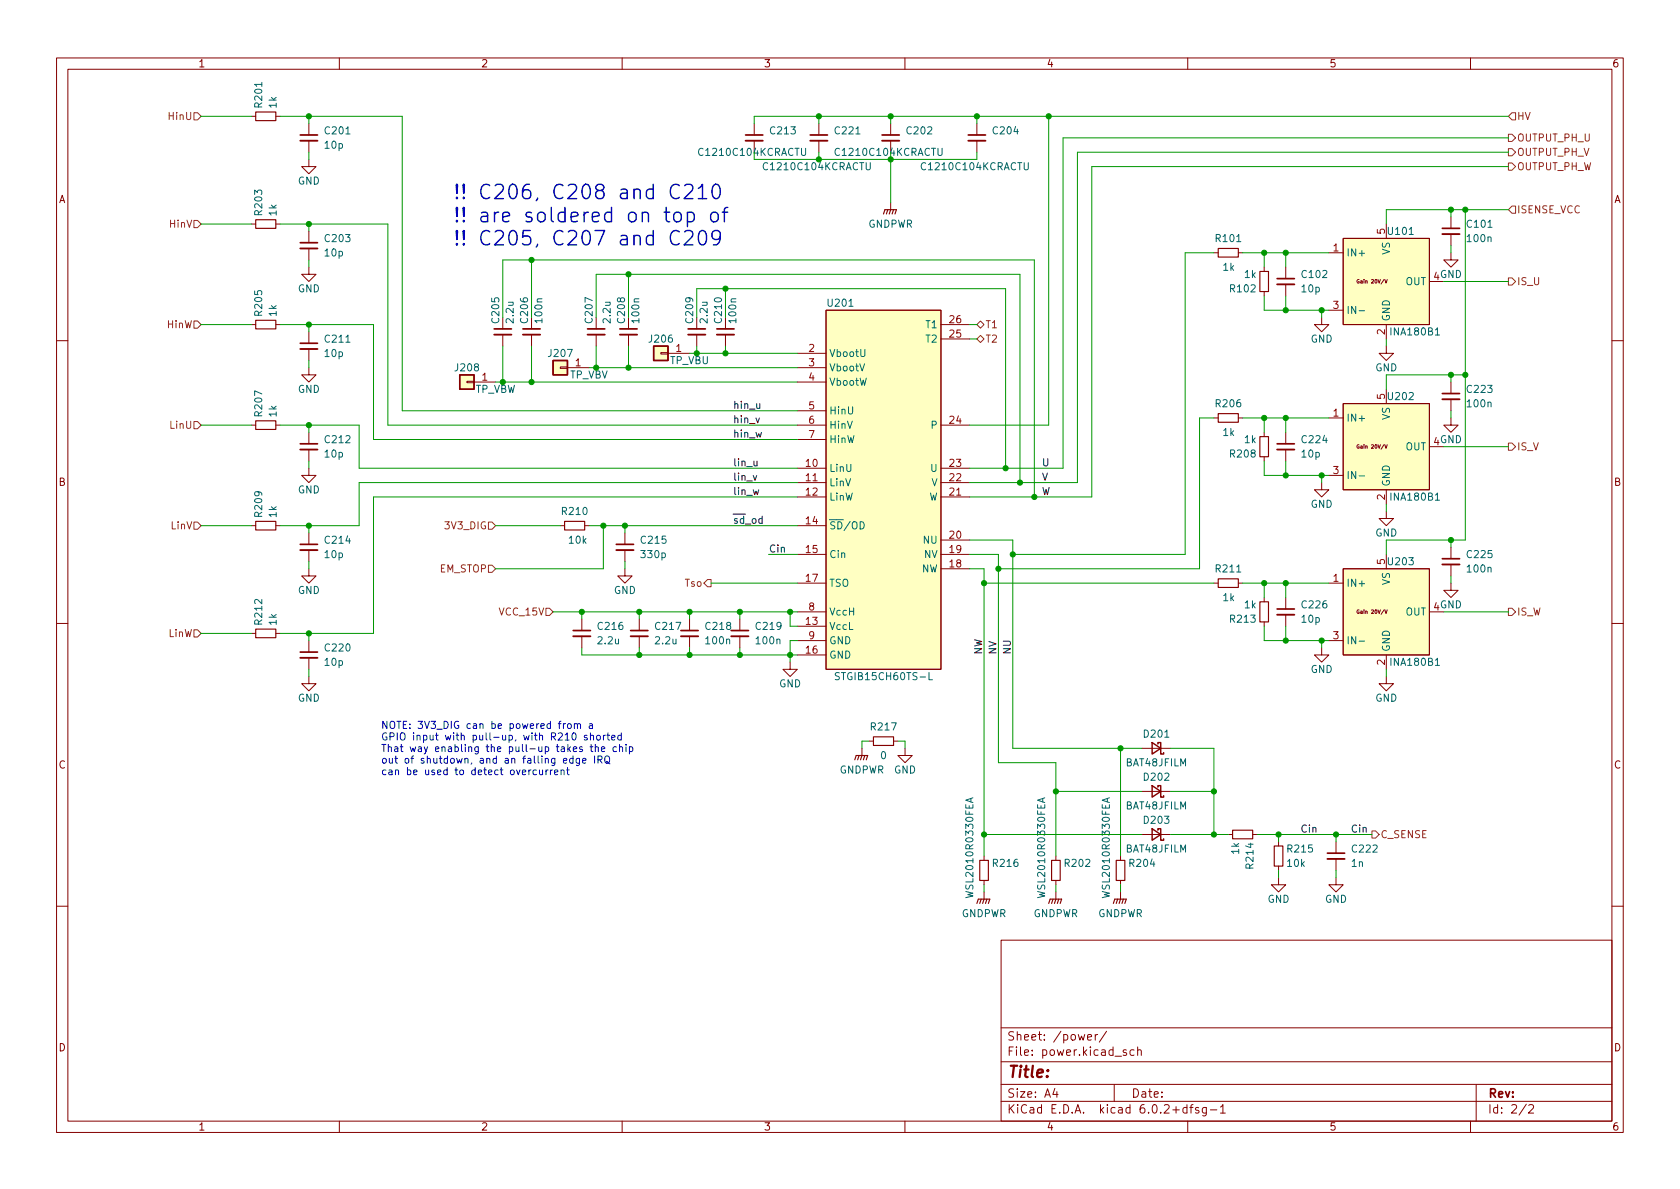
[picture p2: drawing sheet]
<svg xmlns="http://www.w3.org/2000/svg" width="297mm" height="210mm" viewBox="0 0 297 210" stroke-linecap="round" stroke-linejoin="round" font-family="sans-serif">
<g fill="none" stroke="#840000" stroke-width=".18">
<path d="M10 10.2h277v190.1h-277zM12 12.2h273v186.1h-273zM60 10.2v2M110 10.2v2M160 10.2v2M210 10.2v2M260 10.2v2M44.4 39.6h.8M44.4 20.6h.8M48.8 39.6h.7M48.8 20.6h.7M54.6 28.2v1.3h1.3l-1.3 1.2-1.3-1.2h1.3"/>
<path d="M54.6 21.8v2.1M54.6 24.9v2M133.3 21.8v2.1M133.3 24.9v2M144.8 21.8v2.1M144.8 24.9v2M157.5 21.8v2.1M157.5 24.9v2M157.5 35.8v1.3M172.7 21.8v2.1M172.7 24.9v2M245.1 39.6v2.6"/>
<path d="M256.5 38.3v2.1M44.4 57.4h.8M48.8 57.4h.7M54.6 47.2v1.3h1.3l-1.3 1.3-1.3-1.3h1.3M54.6 40.9v2M54.6 43.9v2.1M54.6 58.7v2M88.9 56.1v2.1M88.9 59.2v2M94 56.1v2.1M94 59.2v2M105.4 56.1v2.1"/>
<path d="M105.4 59.2v2M111.1 56.1v2.1M111.1 59.2v2M123.2 56.1v2.1M123.2 59.2v2M128.3 56.1v2.1M128.3 59.2v2M146 54.9h20.4v63.5h-20.4zM166.4 57.4h5M166.4 59.9h5M214.6 44.7h.8M218.9 44.7h.8"/>
<path d="M223.5 47.2v.8M223.5 51.6v.7M227.3 47.2v2.1M227.3 50.3v2M233.7 56.1v1.3h1.2l-1.2 1.3-1.3-1.3h1.3M234.9 44.7h2.6M234.9 54.9h2.6M237.5 42.2h15.2v15.2h-15.2zM240.3 49.5a.29 .29 0 0 0-.4 .3 .29 .29 0 0 0 .4 .2v-.2h-.1M244.9 49.4l.2 .7 .2-.7M245.1 57.4v2.5M252.7 49.8h2.6"/>
<path d="M256.5 44.7v1.3h1.3l-1.3 1.2-1.2-1.2h1.2M256.5 41.4v2M10 60.2h2M44.4 75.2h.8M48.8 75.2h.7M54.6 65v1.3h1.3l-1.3 1.3-1.3-1.3h1.3M54.6 61.7v2M54.6 76.4v2.1M54.6 79.5v2M82.5 67.4h1.3v.3h-1.3zM83.8 67.6h3.8M99.1 64.9h1.2v.2h-1.2z"/>
<path d="M100.3 65h3.8M116.8 62.4h1.3v.2h-1.3zM118.1 62.5h3.8M141 75.2h5M141 62.5h5M141 67.6h5M141 65h5M141 72.6h5M141 77.7h5M166.4 75.2h5M214.6 73.9h.8M218.9 73.9h.8"/>
<path d="M223.5 76.4v.8M227.3 76.4v2.1M227.3 79.5v2M234.9 73.9h2.6M237.5 71.4h15.2v15.2h-15.2zM240.3 78.7a.29 .29 0 0 0-.4 .3 .29 .29 0 0 0 .4 .2v-.2h-.1M244.9 78.6l.2 .7 .2-.7M245.1 61.2v1.3h1.3l-1.3 1.2-1.3-1.2h1.3M245.1 68.8v2.6M252.7 79h2.6M256.5 73.9v1.3h1.3l-1.3 1.2-1.2-1.2h1.2M256.5 67.6v2"/>
<path d="M256.5 70.6v2M285 60.2h2M44.4 93h.8M48.8 93h.7M54.6 82.8v1.3h1.3l-1.3 1.2-1.3-1.2h1.3M54.6 94.2v2.1M54.6 97.3v2M99.1 93h.7M103.4 93h.7M110.5 94.2v2.1M110.5 97.3v2M141 93h5"/>
<path d="M141 82.8h5M141 85.3h5M141 87.9h5M141 98h5M166.4 82.8h5M166.4 85.3h5M166.4 87.9h5M166.4 98h5M166.4 95.5h5M223.5 80.8v.7M233.7 85.3v1.3h1.2l-1.2 1.3-1.3-1.3h1.3M234.9 84.1h2.6"/>
<path d="M245.1 90.4v1.3h1.3l-1.3 1.3-1.3-1.3h1.3M245.1 86.6v2.5M245.1 98v2.6M256.5 96.8v2M256.5 99.8v2M10 110.2h2M44.4 112h.8M48.8 112h.7M54.6 100.6v1.2h1.3l-1.3 1.3-1.3-1.3h1.3M54.6 119.6v1.3h1.3l-1.3 1.3-1.3-1.3h1.3M54.6 113.3v2M54.6 116.3v2.1"/>
<path d="M102.9 109.5v2M102.9 112.5v2M110.5 100.6v1.2h1.3l-1.3 1.3-1.3-1.3h1.3M113 109.5v2M113 112.5v2M121.9 109.5v2M121.9 112.5v2M130.8 109.5v2M130.8 112.5v2M139.7 117.1v1.3h1.3l-1.3 1.2-1.3-1.2h1.3M141 103.1h5M141 113.3h5"/>
<path d="M141 108.2h5M141 110.7h5M141 115.8h5M166.4 100.6h5M214.6 103.1h.8M218.9 103.1h.8M223.5 105.7v.7M223.5 110v.7M227.3 105.7v2M227.3 108.7v2M233.7 114.5v1.3h1.2l-1.2 1.3-1.3-1.3h1.3M234.9 103.1h2.6"/>
<path d="M234.9 113.3h2.6M237.5 100.6h15.2v15.2h-15.2zM240.3 107.9a.29 .29 0 0 0-.4 .3 .29 .29 0 0 0 .4 .2v-.2h-.1M244.9 107.9l.2 .6 .2-.6M245.1 119.6v1.3h1.3l-1.3 1.3-1.3-1.3h1.3M245.1 115.8v2.6M252.7 108.2h2.6M256.5 103.1v1.3h1.3l-1.3 1.3-1.2-1.3h1.2M285 110.2h2M152.4 132.3v1.3M153.7 131.1h.7M158 131.1h.7"/>
<path d="M160 132.3v1.3h1.3l-1.3 1.3-1.3-1.3h1.3M201.9 139.9h5.1M201.9 132.3h5.1M174 151.4v.7M174 155.7v.8M174 157.7v1.3M186.7 151.4v.7M186.7 155.7v.8M186.7 157.7v1.3M198.1 151.4v.7M198.1 155.7v.8M198.1 157.7v1.3"/>
<path d="M201.9 147.6h5.1M217.2 147.6h.7M221.5 147.6h.7M226.1 155.2v1.3h1.2l-1.2 1.2-1.3-1.2h1.3M226.1 148.8v.8M226.1 153.2v.7M236.2 155.2v1.3h1.3l-1.3 1.2-1.3-1.2h1.3M236.2 148.8v2.1M236.2 151.9v2M10 160.2h2M177 166.3h108v32h-108zM285 160.2h2"/>
<path d="M60 198.3v2M110 198.3v2M160 198.3v2M177 194.8h108M177 191.8h108M177 187.8h108M177 181.8h108M186.5 192.5l-.4 1h1M186.9 193v1M192.3 183.4l.7-.1-.1-.3-.4-.1-.2 .2 .1 .8h.5M193.6 182.9v1M194.1 182.9l-.3 .1-.2 .2"/>
<path d="M195.6 182.4l-1.2 1.9M197 191.8v3M199.1 185.7l-.3-.1-.2 .2v.3l.5 .1v.4h-.5M200.5 185.7l-.4-.1-.3 .3v.4l.1 .3h.6M201.1 185.8l.3-.2 .3 .1 .1 .9M201.1 185.1v1.5M209.9 195.9l-.5-.1-.3 .3v.4l.2 .3h.6M209.9 195.3v1.5M210 198.3v2M210.4 195.8h.5M210.9 195.3l-.3 .2v1.3M211.9 195.9l-.3-.1-.2 .2v.3l.5 .1v.4h-.5"/>
<path d="M213.3 195.8v1.2l-.3 .3h-.4M213.3 195.9l-.4-.1-.3 .3v.4l.1 .3h.6M214 196.3h1.1M215.8 195.8l.4-.5v1.5M215.8 196.8h.8M260 198.3v2M261 191.8v6.5M269.9 195.3l-1.3 1.9M270.3 195.5l.6-.2 .2 .2 .1 .3-1 1h1"/>
</g>
<g fill="none" stroke="#840000" stroke-width=".33">
<path d="M53.1 24.9h3M131.8 24.9h3.1M143.3 24.9h3M156 24.9h3M171.2 24.9h3M53.1 43.9h3M87.4 59.2h3M92.5 59.2h3M103.9 59.2h3M109.6 59.2h3M121.7 59.2h3M126.7 59.2h3.1"/>
<path d="M225.8 50.3h3.1M255 41.4h3.1M53.1 61.7h3M53.1 79.5h3M225.8 79.5h3.1M255 70.6h3.1M53.1 97.3h3M109 97.3h3M255 99.8h3.1M53.1 116.3h3M101.3 112.5h3.1M111.5 112.5h3.1"/>
<path d="M120.4 112.5h3M129.3 112.5h3M225.8 108.7h3.1M234.7 151.9h3"/>
</g>
<g fill="none" stroke="#840000" stroke-width=".3">
<path d="M53.1 23.9h3M131.8 23.9h3.1M143.3 23.9h3M156 23.9h3M171.2 23.9h3M53.1 42.9h3M87.4 58.2h3M92.5 58.2h3M103.9 58.2h3M109.6 58.2h3M121.7 58.2h3M126.7 58.2h3.1"/>
<path d="M225.8 49.3h3.1M255 40.4h3.1M53.1 60.7h3M53.1 78.5h3M225.8 78.5h3.1M255 69.6h3.1M53.1 96.3h3M109 96.3h3M255 98.8h3.1M53.1 115.3h3M101.3 111.5h3.1M111.5 111.5h3.1"/>
<path d="M120.4 111.5h3M129.3 111.5h3M225.8 107.7h3.1M234.7 150.9h3"/>
</g>
<g fill="none" stroke="#840000" stroke-width=".2">
<path d="M45.2 19.8h3.6v1.5h-3.6zM45.2 38.9h3.6v1.5h-3.6zM156.2 37.8l.3-.7h2l-.3 .7M157 37.1l-.3 .7M157.5 37.1l-.3 .7M158 37.1l-.3 .7M45.2 56.6h3.6v1.6h-3.6zM215.4 43.9h3.5v1.6h-3.5zM222.8 48h1.5v3.6h-1.5zM45.2 74.4h3.6v1.5h-3.6zM215.4 73.1h3.5v1.6h-3.5zM222.8 77.2h1.5v3.6h-1.5z"/>
<path d="M45.2 92.2h3.6v1.5h-3.6zM99.8 92.2h3.6v1.5h-3.6zM45.2 111.2h3.6v1.6h-3.6zM215.4 102.4h3.5v1.5h-3.5zM222.8 106.4h1.5v3.6h-1.5zM151.1 134.4l.3-.8h2l-.2 .8M151.9 133.6l-.3 .8M152.4 133.6l-.3 .8M152.9 133.6l-.2 .8M154.4 130.3h3.6v1.5h-3.6zM172.7 159.8l.3-.8h2l-.2 .8M173.2 152.1h1.6v3.6h-1.6z"/>
<path d="M173.5 159l-.3 .8M174 159l-.3 .8M174.5 159l-.3 .8M185.4 159.8l.3-.8h2l-.2 .8M185.9 152.1h1.6v3.6h-1.6zM186.2 159l-.3 .8M186.7 159l-.3 .8M187.2 159l-.3 .8M196.8 159.8l.3-.8h2l-.2 .8M197.4 152.1h1.5v3.6h-1.5zM197.6 159l-.2 .8M198.1 159l-.2 .8"/>
<path d="M198.6 159l-.2 .8M217.9 146.8h3.6v1.5h-3.6zM225.3 149.6h1.5v3.6h-1.5z"/>
</g>
<path d="M81.3 66.3h2.5v2.5h-2.5zM97.8 63.7h2.5v2.6h-2.5zM115.6 61.2h2.5v2.5h-2.5zM203.7 138.9l1.5 1-1.5 1.1zM203.7 131.3l1.5 1-1.5 1zM204.7 139.2v-.3h.5v2.1h.5v-.3M204.7 131.6v-.3h.5v2h.5v-.2M203.7 146.6l1.5 1-1.5 1zM204.7 146.8v-.2h.5v2h.5v-.3" fill="none" stroke="#840000" stroke-width=".25"/>
<g fill="#ffffc2" stroke="#ffffc2" stroke-width=".18">
<path d="M237.5 71.4h15.2v15.2h-15.2z"/>
<path d="M237.5 100.6h15.2v15.2h-15.2z"/>
<path d="M115.6 61.2h2.5v2.5h-2.5z"/>
<path d="M81.3 66.3h2.5v2.5h-2.5z"/>
<path d="M237.5 42.2h15.2v15.2h-15.2z"/>
<path d="M146 54.9h20.4v63.5h-20.4z"/>
<path d="M97.8 63.7h2.5v2.6h-2.5z"/>
</g>
<g fill="none" stroke="#006464" stroke-width=".18">
<path d="M141.7 26.2v1.1l.3 .2h.2l.2-.2v-1.1M153.1 28.8v1l.3 .2h.2l.3-.2v-1M165.8 26.2v1.1l.3 .2h.2l.3-.2v-1.1M181.1 28.8v1l.2 .2h.3l.2-.2v-1M240.3 54.9h1M253.8 59.2h.7M240.3 84.2h1M253.8 88.5h.7M148.4 119l-.5-.1-.2 .3 .1 .3 .5 .2v.4l-.1 .1-.5-.1M164.3 118.9v1.3h.6M240.3 113.4h1M253.8 117.7h.7"/>
<path d="M171.7 141.2v.6M172 141.1l-1.2 .4 1.2 .4M184.4 141.2v.6M184.7 141.1l-1.2 .4 1.2 .4M195.8 141.2v.6M196.2 141.1l-1.3 .4 1.3 .4"/>
</g>
<g fill="none" stroke="#725600" stroke-width=".18">
<path d="M34.3 19.9h.6l.7 .7-.7 .6h-.6zM267.3 19.9h.7v1.3h-.7l-.6-.6zM34.3 39h.6l.7 .6-.7 .7h-.6zM266.7 23.7h.6l.7 .7-.7 .6h-.6zM266.7 26.3h.6l.7 .6-.7 .7h-.6zM266.7 28.8h.6l.7 .7-.7 .6h-.6zM267.3 36.4h.7v1.3h-.7l-.6-.6zM34.3 56.8h.6l.7 .6-.7 .6h-.6zM172.7 57.4l.7-.6 .6 .6-.6 .6zM172.7 59.9l.7-.6 .6 .6-.6 .7zM266.7 49.1h.6l.7 .7-.7 .6h-.6zM34.3 74.5h.6l.7 .7-.7 .6h-.6z"/>
<path d="M266.7 78.4h.6l.7 .6-.7 .6h-.6zM34.3 92.3h.6l.7 .7-.7 .6h-.6zM86.4 99.9h.6l.6 .7-.6 .6h-.6zM86.4 92.3h.6l.6 .7-.6 .6h-.6zM34.3 111.4h.6l.7 .6-.7 .6h-.6zM96.5 107.6h.7l.6 .6-.6 .6h-.7zM125.1 102.5h.6v1.3h-.6l-.6-.7zM266.7 107.6h.6l.7 .6-.7 .6h-.6zM242.6 146.9h.6l.6 .7-.6 .6h-.6z"/>
</g>
<path d="M133.2 84.1l.3 .8 .3-.8M133.3 81.5l.1 .8 .3 .1 .1-.1M133.8 81.5v.9" fill="none" stroke="#0f0f0f" stroke-width=".18"/>
<g fill="none" stroke="#0000c2" stroke-width=".18">
<path d="M94.8 136.2h-.3l-.3 .2 .2 .5h.4M95.4 136.2v.7l.3 .1 .2-.1M95.9 136.2v.8M96.5 136.2v.8M96.9 136.2l-.4 .2M97.3 136.2v.8M97.7 136.2l-.4 .2M98 136.6l.7-.1-.1-.3h-.4l-.2 .1 .1 .6h.5M99.2 136.3l.2-.1h.3v.8M99.2 136.2v.8M99.6 134.5l.6-.1v-.2l-.4-.1-.2 .2 .1 .6h.5M100 128l-.4 .2"/>
<path d="M100.2 136.2h.4M100.3 135.7v1.1l.3 .2M100.5 128h.3l.2 .2v.4l-.2 .2h-.3l-.2-.2zM101.3 129.7l.1-.1a.68 .68 0 0 1 .5 .6 .68 .68 0 0 1-.5 .7l-.1-.2-.2-.3zM101.3 134.2l-.3-.1-.3 .2 .1 .6h.5M101.3 133.7v1.3M101.6 128.1l.1-.1h.3l.1 .8M101.6 128v.8M102.1 128.2l.2-.2h.3v.8M102.5 134.1v1l-.3 .3-.3-.1M102.5 134.2l-.4-.1-.2 .2 .1 .6h.5M102.9 132.1h-.3l-.1 .1v.2l.4 .1v.3h-.4"/>
<path d="M103 134.5l.6-.1v-.2l-.4-.1-.2 .2 .1 .6h.5M103.8 130.1l-.3-.1-.2 .2 .1 .2 .4 .1v.3h-.5M104.2 128h.5l.1 .8M104.3 132.1h.5M104.4 130.1l.2-.1 .3 .1v.8M104.4 129.6v1.3M104.5 131.6v1.1l.3 .2M104.8 128.3h-.5l-.1 .2 .1 .3h.5M105.1 133.7v1.3M105.2 132.2l.2-.1h.3l.1 .8M105.2 131.6v1.3M105.6 130.1l.3-.1 .3 .3v.3l-.3 .3-.3-.1-.1-.2z"/>
<path d="M105.7 134.3h.6l.2-.2-.1-.3-.7-.1v1.3M106 134.3l.5 .7M106.3 132.5l.6-.1v-.3h-.4l-.2 .1 .1 .6h.5M106.7 130v.9M107 133.9l.2-.2a.43 .43 0 0 1 .6 .4v.4a.42 .42 0 0 1-.4 .5 .42 .42 0 0 1-.5-.5zM107.1 130l-.4 .3M107.2 134.7l.6 .4M107.3 130h.5M107.5 129.6v1.1l.3 .2M108.1 130.4l.7-.1-.1-.2-.4-.1-.2 .2 .1 .6h.5M109 132.1h-.4l-.2 .2 .1 .5h.5M109.5 132.2l.2-.1h.3l.1 .8"/>
<path d="M109.5 131.6v1.3M109.8 130.1l-.3-.1-.3 .3 .2 .5h.4M109.8 129.6v1.3M110.7 131.6v.2M110.7 132.1v.8M111.3 132.1h.4l.2 .2-.1 .5h-.5M111.3 132.1v1.2"/>
</g>
<g fill="none" stroke="#0000c2" stroke-width=".25">
<path d="M120.1 32.8a.95 .95 0 0 0-1.1-.1 .95 .95 0 0 0-.5 1 1.08 1.08 0 0 0 .3 1.1 1.08 1.08 0 0 0 1.2 .2l.1-.1M121.1 32.8l.3-.2h.6a.69 .69 0 0 1 .4 1.1l-1.5 1.4h1.6M121.5 37.6l.8-.1 .5 .5v.7l-.3 .4-.2 .1-.8-.1M123.5 33.3l.7-.7v2.5M123.5 35.1h1.4M125.9 37.6a.69 .69 0 0 1 1.1 .4v.7a.69 .69 0 0 1-.7 .5 .69 .69 0 0 1-.6-.5v-.7zM126.1 32.8a.61 .61 0 0 1 .7-.2 .61 .61 0 0 1 .4 .5 1.49 1.49 0 0 1-.5 2 .65 .65 0 0 1-.7-.5 2.17 2.17 0 0 1 .1-1.8zM127.7 37.5h1M128.7 36.7l-.5 .1-.1 .2v2.2M120.1 41a.95 .95 0 0 0-1.1-.1 .95 .95 0 0 0-.5 1 1.08 1.08 0 0 0 .3 1.1 1.08 1.08 0 0 0 1.2 .2l.1-.1M121.1 41l.3-.2h.6a.69 .69 0 0 1 .4 1.1l-1.5 1.4h1.6M123.7 41a.61 .61 0 0 1 .6-.2 .61 .61 0 0 1 .5 .5 1.49 1.49 0 0 1-.5 2 .65 .65 0 0 1-.7-.5 2.17 2.17 0 0 1 .1-1.8z"/>
<path d="M127.3 41.9l-.4 .4-.8-.1-.2-.3v-.6l.2-.4 .8-.1 .3 .2a1.68 1.68 0 0 1-.6 2.3h-.5"/>
</g>
<g fill="none" stroke="#009600" stroke-width=".18">
<path d="M35.6 20.6h8.8M35.6 39.6h8.8M49.5 20.6h21.6v52h69.9M49.5 39.6h19.1v35.6h72.4M54.6 20.6v1.2M54.6 26.9v1.3M54.6 39.6v1.3M144.8 20.6v1.2M144.8 26.9v1.3M157.5 20.6v1.2M157.5 28.2v7.6M172.7 26.9v1.3h-39.4"/>
<path d="M172.7 20.6v1.2M185.4 20.6v54.6h-14M256.5 37.1v1.2M259.1 37.1v58.4h-14v2.5M266.7 37.1h-21.6v2.5M266.7 20.6h-133.4v1.2M266.7 26.9h-76.2v58.4h-19.1M266.7 24.4h-78.7v58.4h-16.6M266.7 29.5h-73.7v58.4h-21.6M35.6 57.4h8.8M49.5 57.4h16.5v20.3h75M54.6 46v1.2"/>
<path d="M54.6 57.4v1.3M88.9 56.1v-10.1h94v41.9M94 46v10.1M105.4 56.1v-7.6h74.9v36.8M111.1 48.5v7.6M123.2 56.1v-5.1h54.6v31.8M128.3 51v5.1M171.4 57.4h1.3M171.4 59.9h1.3M214.6 44.7h-5.1v53.3h-30.4M219.7 44.7h15.2M223.5 44.7v2.5"/>
<path d="M223.5 52.3v2.6h11.4M227.3 44.7v2.5M227.3 52.3v2.6M233.7 54.9v1.2M245.1 59.9v1.3M255.3 49.8h11.4M256.5 43.4v1.3M35.6 75.2h8.8M49.5 75.2h14v7.6h77.5M54.6 63.7v1.3M54.6 75.2v1.2M87.6 67.6h53.4"/>
<path d="M88.9 61.2v6.4M94 61.2v6.4M104.1 65h36.9M105.4 61.2v3.8M111.1 61.2v3.8M121.9 62.5h19.1M123.2 61.2v1.3M128.3 61.2v1.3M214.6 73.9h-2.5v26.7h-35.6M219.7 73.9h15.2M223.5 73.9v2.5M227.3 73.9v2.5"/>
<path d="M255.3 79h11.4M256.5 66.3v1.3M256.5 72.6v1.3M259.1 66.3h-14v2.5M35.6 93h8.8M54.6 81.5v1.3M54.6 93v1.2M54.6 99.3v1.3M87.6 93h11.5M104.1 93h36.9M106.7 93v7.6h-19.1M110.5 93v1.2"/>
<path d="M110.5 99.3v1.3M135.9 98h5.1M141 85.3h-77.5v7.7h-14M141 87.9h-75v24.1h-16.5M171.4 95.5h7.7v36.8h22.8M171.4 98h5.1v36.9h10.2v16.5M223.5 81.5v2.6h11.4M227.3 81.5v2.6M233.7 84.1v1.2M245.1 89.1v1.3M256.5 95.5v1.3M35.6 112h8.8"/>
<path d="M54.6 112v1.3M54.6 118.4v1.2M97.8 108.2h43.2M102.9 114.5v1.3h38.1M102.9 108.2v1.3M113 108.2v1.3M113 114.5v1.3M121.9 108.2v1.3M121.9 114.5v1.3M125.7 103.1h15.3M130.8 108.2v1.3M130.8 114.5v1.3"/>
<path d="M139.7 108.2v2.5h1.3M141 113.3h-1.3v3.8M171.4 100.6h2.6v50.8M174 103.1h40.6M219.7 103.1h15.2M223.5 110.7v2.6h11.4M223.5 103.1v2.6M227.3 103.1v2.6M227.3 110.7v2.6M233.7 113.3v1.2M245.1 118.4v1.2M255.3 108.2h11.4"/>
<path d="M256.5 101.8v1.3M153.7 131.1h-1.3v1.2M158.7 131.1h1.3v1.2M186.7 139.9h15.2M198.1 132.3v19.1M207 132.3h7.6v15.3M207 139.9h7.6M174 147.6h27.9M174 156.5v1.2M186.7 156.5v1.2M198.1 156.5v1.2M207 147.6h10.2"/>
<path d="M222.2 147.6h20.4M226.1 147.6v1.2M226.1 153.9v1.3M236.2 147.6v1.2M236.2 153.9v1.3"/>
</g>
<g fill="#009600" stroke="#009600" stroke-width=".18">
<circle cx="105.4" cy="65" r=".46"/>
<circle cx="123.2" cy="62.5" r=".46"/>
<circle cx="111.1" cy="65" r=".46"/>
<circle cx="94" cy="67.6" r=".46"/>
<circle cx="128.3" cy="51" r=".46"/>
<circle cx="111.1" cy="48.5" r=".46"/>
<circle cx="94" cy="46" r=".46"/>
<circle cx="128.3" cy="62.5" r=".46"/>
<circle cx="54.6" cy="93" r=".46"/>
<circle cx="54.6" cy="112" r=".46"/>
<circle cx="54.6" cy="75.2" r=".46"/>
<circle cx="130.8" cy="108.2" r=".46"/>
<circle cx="121.9" cy="108.2" r=".46"/>
<circle cx="130.8" cy="115.8" r=".46"/>
<circle cx="121.9" cy="115.8" r=".46"/>
<circle cx="113" cy="115.8" r=".46"/>
<circle cx="88.9" cy="67.6" r=".46"/>
<circle cx="54.6" cy="57.4" r=".46"/>
<circle cx="54.6" cy="20.6" r=".46"/>
<circle cx="54.6" cy="39.6" r=".46"/>
<circle cx="106.7" cy="93" r=".46"/>
<circle cx="110.5" cy="93" r=".46"/>
<circle cx="102.9" cy="108.2" r=".46"/>
<circle cx="113" cy="108.2" r=".46"/>
<circle cx="227.3" cy="44.7" r=".46"/>
<circle cx="223.5" cy="44.7" r=".46"/>
<circle cx="185.4" cy="20.6" r=".46"/>
<circle cx="180.3" cy="85.3" r=".46"/>
<circle cx="182.9" cy="87.9" r=".46"/>
<circle cx="227.3" cy="54.9" r=".46"/>
<circle cx="233.7" cy="54.9" r=".46"/>
<circle cx="139.7" cy="115.8" r=".46"/>
<circle cx="139.7" cy="108.2" r=".46"/>
<circle cx="174" cy="147.6" r=".46"/>
<circle cx="176.5" cy="100.6" r=".46"/>
<circle cx="174" cy="103.1" r=".46"/>
<circle cx="198.1" cy="132.3" r=".46"/>
<circle cx="179.1" cy="98" r=".46"/>
<circle cx="186.7" cy="139.9" r=".46"/>
<circle cx="256.5" cy="66.3" r=".46"/>
<circle cx="259.1" cy="66.3" r=".46"/>
<circle cx="256.5" cy="37.1" r=".46"/>
<circle cx="259.1" cy="37.1" r=".46"/>
<circle cx="227.3" cy="84.1" r=".46"/>
<circle cx="233.7" cy="84.1" r=".46"/>
<circle cx="223.5" cy="103.1" r=".46"/>
<circle cx="256.5" cy="95.5" r=".46"/>
<circle cx="227.3" cy="103.1" r=".46"/>
<circle cx="223.5" cy="73.9" r=".46"/>
<circle cx="227.3" cy="73.9" r=".46"/>
<circle cx="214.6" cy="147.6" r=".46"/>
<circle cx="226.1" cy="147.6" r=".46"/>
<circle cx="233.7" cy="113.3" r=".46"/>
<circle cx="214.6" cy="139.9" r=".46"/>
<circle cx="236.2" cy="147.6" r=".46"/>
<circle cx="227.3" cy="113.3" r=".46"/>
<circle cx="157.5" cy="20.6" r=".46"/>
<circle cx="144.8" cy="20.6" r=".46"/>
<circle cx="157.5" cy="28.2" r=".46"/>
<circle cx="144.8" cy="28.2" r=".46"/>
<circle cx="172.7" cy="20.6" r=".46"/>
<circle cx="177.8" cy="82.8" r=".46"/>
</g>
<g font-size="3.5" fill="#0000c2">
<text x="80" y="35.2">!! C206, C208 and C210</text>
<text x="80" y="39.3">!! are soldered on top of</text>
<text x="80" y="43.4">!! C205, C207 and C209</text>
</g>
<text font-size="2.8" fill="#840000" x="178" y="190.6">Title:</text>
<g font-size="2.1" fill="#840000">
<text x="178" y="184">Sheet: /power/</text>
<text x="178" y="186.7">File: power.kicad_sch</text>
<text x="178" y="196.9">KiCad E.D.A. kicad 6.0.2+dfsg-1</text>
<text x="178" y="194.1">Size: A4</text>
<text x="200" y="194.1">Date:</text>
<text x="263" y="194.1">Rev:</text>
<text x="263" y="196.9">Id: 2/2</text>
</g>
<g font-size="1.8" fill="#840000">
<text x="35" y="11.9">1</text>
<text x="85" y="11.9">2</text>
<text x="135" y="11.9">3</text>
<text x="185" y="11.9">4</text>
<text x="235" y="11.9">5</text>
<text x="285" y="11.9">6</text>
<text x="10.3" y="35.9">A</text>
<text x="285.3" y="35.9">A</text>
<text x="10.3" y="85.9">B</text>
<text x="285.3" y="85.9">B</text>
<text x="10.3" y="135.9">C</text>
<text x="285.3" y="135.9">C</text>
<text x="10.3" y="185.9">D</text>
<text x="285.3" y="185.9">D</text>
<text x="35" y="199.9">1</text>
<text x="85" y="199.9">2</text>
<text x="135" y="199.9">3</text>
<text x="185" y="199.9">4</text>
<text x="235" y="199.9">5</text>
<text x="285" y="199.9">6</text>
</g>
<g font-size="1.8" fill="#725600">
<text x="30" y="21.2">HinU</text>
<text x="268.2" y="21.2">HV</text>
<text x="268.2" y="25">OUTPUT_PH_U</text>
<text x="268.2" y="27.6">OUTPUT_PH_V</text>
<text x="268.2" y="30.1">OUTPUT_PH_W</text>
<text x="30.1" y="40.3">HinV</text>
<text x="268.2" y="37.7">ISENSE_VCC</text>
<text x="268.2" y="50.4">IS_U</text>
<text x="29.6" y="58">HinW</text>
<text x="174.2" y="58">T1</text>
<text x="174.2" y="60.6">T2</text>
<text x="30.2" y="75.8">LinU</text>
<text x="268.2" y="79.6">IS_V</text>
<text x="30.3" y="93.6">LinV</text>
<text x="78.9" y="93.6">3V3_DIG</text>
<text x="77.7" y="101.2">EM_STOP</text>
<text x="121.1" y="103.8">Tso</text>
<text x="29.8" y="112.6">LinW</text>
<text x="88.5" y="108.8">VCC_15V</text>
<text x="268.2" y="108.8">IS_W</text>
<text x="244" y="148.2">C_SENSE</text>
</g>
<g font-size="1.8" fill="#006464">
<text x="46.4" y="18.9" transform="rotate(-90 46.4 18.9)">R201</text>
<text x="48.9" y="19.1" transform="rotate(-90 48.9 19.1)">1k</text>
<text x="57.6" y="23.7">C201</text>
<text x="136.3" y="23.7">C213</text>
<text x="147.7" y="23.7">C221</text>
<text x="160.4" y="23.7">C202</text>
<text x="175.7" y="23.7">C204</text>
<text x="57.5" y="26.3">10p</text>
<text x="52.6" y="32.6">GND</text>
<text x="135.3" y="30.1">C1210C104KCRACTU</text>
<text x="163.3" y="30.1">C1210C104KCRACTU</text>
<text x="46.4" y="37.9" transform="rotate(-90 46.4 37.9)">R203</text>
<text x="48.9" y="38.1" transform="rotate(-90 48.9 38.1)">1k</text>
<text x="153.5" y="40.3">GNDPWR</text>
<text x="245.5" y="41.5">U101</text>
<text x="259.5" y="40.3">C101</text>
<text x="57.5" y="45.3">10p</text>
<text x="57.6" y="42.8">C203</text>
<text x="215.1" y="42.8">R101</text>
<text x="216.3" y="47.9">1k</text>
<text x="238" y="45.3">IN+</text>
<text x="245.7" y="45" transform="rotate(-90 245.7 45)">VS</text>
<text x="259.5" y="42.8">100n</text>
<text x="52.6" y="51.7">GND</text>
<text x="217.6" y="51.7">R102</text>
<text x="220.1" y="49.1">1k</text>
<text x="230.2" y="51.7">10p</text>
<text x="230.3" y="49.1">C102</text>
<text x="248.5" y="50.4">OUT</text>
<text x="46.4" y="55.7" transform="rotate(-90 46.4 55.7)">R205</text>
<text x="48.9" y="55.9" transform="rotate(-90 48.9 55.9)">1k</text>
<text x="88.3" y="57" transform="rotate(-90 88.3 57)">C205</text>
<text x="90.8" y="57" transform="rotate(-90 90.8 57)">2.2u</text>
<text x="93.3" y="57" transform="rotate(-90 93.3 57)">C206</text>
<text x="95.9" y="56.9" transform="rotate(-90 95.9 56.9)">100n</text>
<text x="104.8" y="57" transform="rotate(-90 104.8 57)">C207</text>
<text x="107.9" y="57" transform="rotate(-90 107.9 57)">2.2u</text>
<text x="110.5" y="57" transform="rotate(-90 110.5 57)">C208</text>
<text x="113" y="56.9" transform="rotate(-90 113 56.9)">100n</text>
<text x="122.6" y="57" transform="rotate(-90 122.6 57)">C209</text>
<text x="125.1" y="57" transform="rotate(-90 125.1 57)">2.2u</text>
<text x="127.6" y="57" transform="rotate(-90 127.6 57)">C210</text>
<text x="130.2" y="56.9" transform="rotate(-90 130.2 56.9)">100n</text>
<text x="146.5" y="54.2">U201</text>
<text x="163.8" y="58">T1</text>
<text x="238" y="55.5">IN-</text>
<text x="245.7" y="56.9" transform="rotate(-90 245.7 56.9)">GND</text>
<text x="246.1" y="59.3">INA180B1</text>
<text x="57.5" y="63.1">10p</text>
<text x="57.6" y="60.6">C211</text>
<text x="80.6" y="65.7">J208</text>
<text x="97.1" y="63.1">J207</text>
<text x="114.9" y="60.6">J206</text>
<text x="118.4" y="64.4">TP_VBU</text>
<text x="146.6" y="63.1">VbootU</text>
<text x="146.6" y="65.7">VbootV</text>
<text x="163.8" y="60.6">T2</text>
<text x="231.7" y="60.6">GND</text>
<text x="243.1" y="65.7">GND</text>
<text x="52.6" y="69.5">GND</text>
<text x="83.9" y="69.5">TP_VBW</text>
<text x="100.7" y="66.9">TP_VBV</text>
<text x="146.6" y="68.2">VbootW</text>
<text x="245.5" y="70.7">U202</text>
<text x="259.5" y="69.5">C223</text>
<text x="46.4" y="73.5" transform="rotate(-90 46.4 73.5)">R207</text>
<text x="48.9" y="73.7" transform="rotate(-90 48.9 73.7)">1k</text>
<text x="146.6" y="73.3">HinU</text>
<text x="146.6" y="75.8">HinV</text>
<text x="164.7" y="75.8">P</text>
<text x="215.1" y="72">R206</text>
<text x="216.3" y="77.1">1k</text>
<text x="238" y="74.5">IN+</text>
<text x="245.7" y="74.2" transform="rotate(-90 245.7 74.2)">VS</text>
<text x="259.5" y="72">100n</text>
<text x="57.5" y="80.9">10p</text>
<text x="57.6" y="78.4">C212</text>
<text x="146.6" y="83.4">LinU</text>
<text x="146.6" y="78.4">HinW</text>
<text x="164.6" y="83.4">U</text>
<text x="217.6" y="80.9">R208</text>
<text x="220.1" y="78.4">1k</text>
<text x="230.2" y="80.9">10p</text>
<text x="230.3" y="78.4">C224</text>
<text x="248.5" y="79.6">OUT</text>
<text x="253.5" y="78.7">4GND</text>
<text x="52.6" y="87.2">GND</text>
<text x="146.6" y="86">LinV</text>
<text x="146.6" y="88.5">LinW</text>
<text x="164.2" y="88.5">W</text>
<text x="164.7" y="86">V</text>
<text x="231.7" y="89.8">GND</text>
<text x="238" y="84.7">IN-</text>
<text x="245.7" y="86.1" transform="rotate(-90 245.7 86.1)">GND</text>
<text x="246.1" y="88.5">INA180B1</text>
<text x="46.4" y="91.3" transform="rotate(-90 46.4 91.3)">R209</text>
<text x="48.9" y="91.5" transform="rotate(-90 48.9 91.5)">1k</text>
<text x="99.5" y="91.1">R210</text>
<text x="146.6" y="93.6">~{SD}/OD</text>
<text x="243.1" y="94.9">GND</text>
<text x="57.5" y="98.7">10p</text>
<text x="57.6" y="96.1">C214</text>
<text x="100.7" y="96.1">10k</text>
<text x="113.4" y="96.1">C215</text>
<text x="113.5" y="98.7">330p</text>
<text x="146.6" y="98.7">Cin</text>
<text x="162.9" y="101.2">NW</text>
<text x="163.3" y="96.1">NU</text>
<text x="163.4" y="98.7">NV</text>
<text x="215.1" y="101.2">R211</text>
<text x="245.5" y="99.9">U203</text>
<text x="259.5" y="98.7">C225</text>
<text x="259.5" y="101.2">100n</text>
<text x="52.6" y="105">GND</text>
<text x="108.5" y="105">GND</text>
<text x="146.6" y="103.8">TSO</text>
<text x="216.3" y="106.3">1k</text>
<text x="220.1" y="107.6">1k</text>
<text x="230.3" y="107.6">C226</text>
<text x="238" y="103.8">IN+</text>
<text x="245.7" y="103.4" transform="rotate(-90 245.7 103.4)">VS</text>
<text x="46.4" y="110.3" transform="rotate(-90 46.4 110.3)">R212</text>
<text x="48.9" y="110.5" transform="rotate(-90 48.9 110.5)">1k</text>
<text x="105.8" y="113.9">2.2u</text>
<text x="105.8" y="111.4">C216</text>
<text x="116" y="113.9">2.2u</text>
<text x="116" y="111.4">C217</text>
<text x="124.9" y="111.4">C218</text>
<text x="124.9" y="113.9">100n</text>
<text x="133.8" y="111.4">C219</text>
<text x="133.8" y="113.9">100n</text>
<text x="146.6" y="111.4">VccL</text>
<text x="146.6" y="108.8">VccH</text>
<text x="146.6" y="113.9">GND</text>
<text x="217.6" y="110.1">R213</text>
<text x="230.2" y="110.1">10p</text>
<text x="238" y="113.9">IN-</text>
<text x="248.5" y="108.8">OUT</text>
<text x="57.5" y="117.7">10p</text>
<text x="57.6" y="115.2">C220</text>
<text x="146.6" y="116.5">GND</text>
<text x="231.7" y="119">GND</text>
<text x="245.7" y="115.3" transform="rotate(-90 245.7 115.3)">GND</text>
<text x="246.1" y="117.7">INA180B1</text>
<text x="52.6" y="124.1">GND</text>
<text x="137.7" y="121.5">GND</text>
<text x="148.3" y="120.3">STGIB15CH60TS-L</text>
<text x="243.1" y="124.1">GND</text>
<text x="154.1" y="129.2">R217</text>
<text x="202.4" y="130.4">D201</text>
<text x="148.4" y="136.8">GNDPWR</text>
<text x="155.7" y="134.2">0</text>
<text x="158.1" y="136.8">GND</text>
<text x="199.1" y="135.5">BAT48JFILM</text>
<text x="199.1" y="143.1">BAT48JFILM</text>
<text x="202.4" y="138">D202</text>
<text x="202.4" y="145.7">D203</text>
<text x="175.7" y="153.3">R216</text>
<text x="188.4" y="153.3">R202</text>
<text x="199.1" y="150.7">BAT48JFILM</text>
<text x="199.8" y="153.3">R204</text>
<text x="219.1" y="151" transform="rotate(-90 219.1 151)">1k</text>
<text x="221.6" y="153.5" transform="rotate(-90 221.6 153.5)">R214</text>
<text x="227.7" y="153.3">10k</text>
<text x="227.7" y="150.7">R215</text>
<text x="239" y="153.3">1n</text>
<text x="239.2" y="150.7">C222</text>
<text x="172.1" y="158.2" transform="rotate(-90 172.1 158.2)">WSL2010R0330FEA</text>
<text x="184.8" y="158.2" transform="rotate(-90 184.8 158.2)">WSL2010R0330FEA</text>
<text x="196.2" y="158.2" transform="rotate(-90 196.2 158.2)">WSL2010R0330FEA</text>
<text x="224.1" y="159.6">GND</text>
<text x="234.3" y="159.6">GND</text>
<text x="170" y="162.2">GNDPWR</text>
<text x="182.7" y="162.2">GNDPWR</text>
<text x="194.1" y="162.2">GNDPWR</text>
</g>
<g font-size="1.8" fill="#009600">
<text x="123.9" y="27.6">C1210C104KCRACTU</text>
<text x="148" y="27.6">C1210C104KCRACTU</text>
</g>
<g font-size="1.8" fill="#a90000">
<text x="244.9" y="41.4" transform="rotate(-90 244.9 41.4)">5</text>
<text x="235.7" y="44.4">1</text>
<text x="253.5" y="49.5">4GND</text>
<text x="167.9" y="59.7">25</text>
<text x="167.9" y="57.1">26</text>
<text x="235.7" y="54.6">3</text>
<text x="244.9" y="59.2" transform="rotate(-90 244.9 59.2)">2</text>
<text x="101.7" y="64.8">1</text>
<text x="119.5" y="62.2">1</text>
<text x="143" y="62.2">2</text>
<text x="143" y="64.8">3</text>
<text x="85.2" y="67.3">1</text>
<text x="143" y="67.3">4</text>
<text x="244.9" y="70.6" transform="rotate(-90 244.9 70.6)">5</text>
<text x="143" y="72.4">5</text>
<text x="143" y="74.9">6</text>
<text x="143" y="77.5">7</text>
<text x="167.9" y="74.9">24</text>
<text x="235.7" y="73.7">1</text>
<text x="142.5" y="82.5">10</text>
<text x="167.9" y="82.5">23</text>
<text x="235.7" y="83.8">3</text>
<text x="142.5" y="85.1">11</text>
<text x="142.5" y="87.6">12</text>
<text x="167.9" y="87.6">21</text>
<text x="167.9" y="85.1">22</text>
<text x="244.9" y="88.4" transform="rotate(-90 244.9 88.4)">2</text>
<text x="142.5" y="92.7">14</text>
<text x="167.9" y="95.2">20</text>
<text x="142.5" y="97.8">15</text>
<text x="167.9" y="100.3">18</text>
<text x="167.9" y="97.8">19</text>
<text x="244.9" y="99.8" transform="rotate(-90 244.9 99.8)">5</text>
<text x="142.5" y="102.9">17</text>
<text x="143" y="107.9">8</text>
<text x="235.7" y="102.9">1</text>
<text x="253.5" y="107.9">4GND</text>
<text x="142.5" y="110.5">13</text>
<text x="143" y="113">9</text>
<text x="235.7" y="113">3</text>
<text x="142.5" y="115.6">16</text>
<text x="244.9" y="117.6" transform="rotate(-90 244.9 117.6)">2</text>
</g>
<g font-size="1.8" fill="#0f0f0f">
<text x="129.5" y="77.4">hin_w</text>
<text x="129.5" y="74.8">hin_v</text>
<text x="129.5" y="72.3">hin_u</text>
<text x="129.5" y="82.4">lin_u</text>
<text x="184.1" y="82.4">U</text>
<text x="129.5" y="85">lin_v</text>
<text x="129.5" y="87.5">lin_w</text>
<text x="184.1" y="85">V</text>
<text x="184.1" y="87.5">W</text>
<text x="129.5" y="92.6">~{sd}_od</text>
<text x="135.9" y="97.7">Cin</text>
<text x="173.6" y="115.8" transform="rotate(-90 173.6 115.8)">NW</text>
<text x="176.2" y="115.8" transform="rotate(-90 176.2 115.8)">NV</text>
<text x="178.7" y="115.8" transform="rotate(-90 178.7 115.8)">NU</text>
<text x="229.9" y="147.2">Cin</text>
<text x="238.8" y="147.2">Cin</text>
</g>
<g font-size="1.8" fill="#0000c2">
<text x="67.3" y="128.9">NOTE: 3V3_DIG can be powered from a</text>
<text x="67.3" y="130.9">GPIO input with pull-up, with R210 shorted</text>
<text x="67.3" y="133">That way enabling the pull-up takes the chip</text>
<text x="67.3" y="135">out of shutdown, and an falling edge IRQ</text>
<text x="67.3" y="137.1">can be used to detect overcurrent</text>
</g>
<g font-size=".9" fill="#840000">
<text x="240.3" y="50.1">Gain 20V/V</text>
<text x="240.3" y="79.3">Gain 20V/V</text>
<text x="240.3" y="108.5">Gain 20V/V</text>
</g>
</svg>
